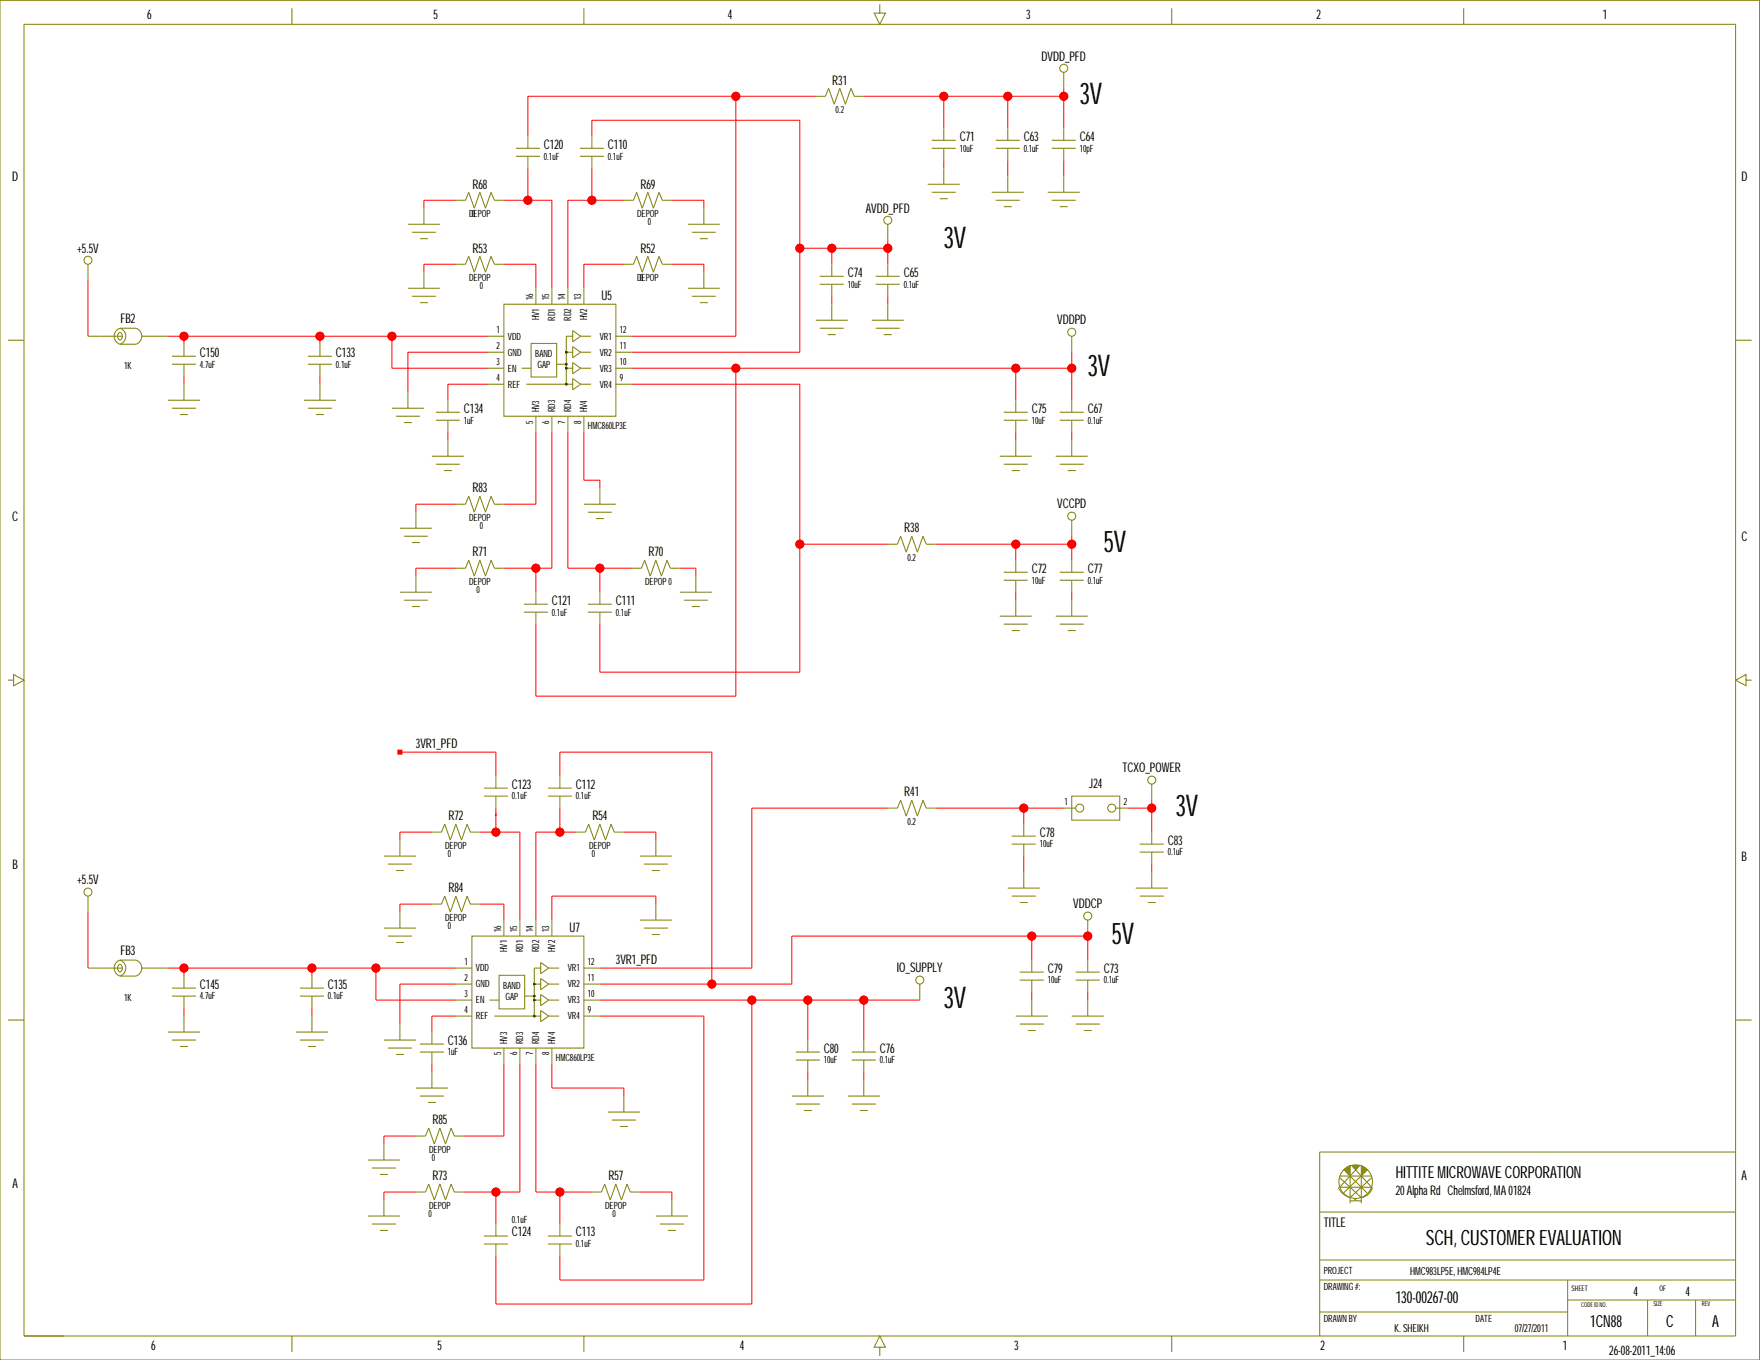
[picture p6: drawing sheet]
<svg xmlns="http://www.w3.org/2000/svg" width="559mm" height="432mm" viewBox="0 0 559 432" stroke-linecap="round" stroke-linejoin="round" font-family="sans-serif">
<g fill="none" stroke="#808000" stroke-width=".32">
<path d="M0 .1h558.7v431.7h-558.7zM7.6 7.7h543.5v416.5h-543.5zM92.7 2.6v5.1M185.4 2.6v5.1M279.3 1.4v2.8h1.8l-1.8 3.5-1.7-3.5h1.7M372 2.6v5.1M464.7 2.6v5.1M259 30.6h3.1l1-2.6 1.8 5.1 1.7-5.1 1.8 5.1 1.8-5.1 1 2.6h3.1M337.7 23v5M163.8 47.1h7.6M163.8 49.6h7.6M167.6 43.3v3.8"/>
<path d="M167.6 49.6v3.8M184.1 47.1h7.6M184.1 49.6h7.6M187.9 43.3v3.8M187.9 49.6v3.8M294.6 58.5h10.1M295.8 47.1h7.7M295.8 44.5h7.7M299.7 40.7v3.8M299.7 47.1v3.8M299.7 53.4v5.1M316.2 47.1h7.6"/>
<path d="M316.2 44.5h7.6M320 40.7v3.8M320 47.1v3.8M320 56v5M333.9 47.1h7.7M333.9 44.5h7.7M337.7 40.7v3.8M337.7 47.1v3.8M337.7 56v5M129.5 71.2h10.2M130.8 73.7h7.6M133.3 75.8h2.6"/>
<path d="M134.6 66.1v5.1M144.7 63.6h3.1l1-2.6 1.8 5.1 1.8-5.1 1.7 5.1 1.8-5.1 1 2.6h3.1M198.1 63.6h3l1-2.6 1.8 5.1 1.8-5.1 1.8 5.1 1.7-5.1 1.1 2.6h3M218.4 71.2h10.1M219.7 73.7h7.6M222.2 75.8h2.5M223.5 66.1v5.1M281.9 71.2v5.1M295.8 61h7.7M298.4 63.1h2.5M314.9 61h10.1M316.2 63.6h7.6"/>
<path d="M318.7 65.6h2.5M332.7 61h10.1M333.9 63.6h7.7M336.5 65.6h2.5M27.9 83.9v5.1M129.5 91.5h10.2M130.8 94.1h7.6M133.3 96.1h2.6M134.6 86.4v5.1M144.7 83.9h3.1l1-2.5 1.8 5 1.8-5 1.7 5 1.8-5 1 2.5h3.1M160 96.6h35.5v35.5h-35.5zM170.1 91.5v5.1"/>
<path d="M175.2 91.5v5.1M180.3 91.5v5.1M185.4 91.5v5.1M198.1 83.9h3l1-2.5 1.8 5 1.8-5 1.8 5 1.7-5 1.1 2.5h3M218.4 91.5h10.1M219.7 94.1h7.6M222.2 96.1h2.5M223.5 86.4v5.1M260.3 90.2h7.6M260.3 87.7h7.6M264.1 83.9v3.8M264.1 90.2v3.9"/>
<path d="M264.1 96.6v5.1M278.1 90.2h7.6M278.1 87.7h7.6M281.9 83.9v3.8M281.9 90.2v3.9M281.9 96.6v5.1M2.5 108h5.1M27.9 106.8h11M37.8 105.7a.83 .83 0 0 1 .9 .2 .83 .83 0 0 1 .2 .9l-.1 .3a.73 .73 0 0 1-1 .7l-.5-1zM38.1 104.2a2.67 2.67 0 0 1 1.8 2.6 2.67 2.67 0 0 1-1.8 2.5M38.1 104.2h5.1a2.67 2.67 0 0 1 1.8 2.6 2.67 2.67 0 0 1-1.8 2.5h-5.1M38.1 104.2a2.67 2.67 0 0 0-1.9 2.6 2.67 2.67 0 0 0 1.9 2.5"/>
<path d="M44.9 106.8h8.4M54.6 115.6h7.6M54.6 113.1h7.6M58.4 109.3v3.8M58.4 115.6v3.9M97.8 115.6h7.6M97.8 113.1h7.6M101.6 109.3v3.8M101.6 115.6v3.9M154.9 106.8h5.1M154.9 111.8h5.1M154.9 116.9h5.1"/>
<path d="M165.6 116.9h3M168.6 109h8.1v10.7h-8.1zM176.7 115.6h3.1M179.8 111.8h2M179.8 116.9h2M181.8 106.8h-2v15.2M181.8 105l2.6 1.8-2.6 1.7zM181.8 110.1l2.6 1.7-2.6 1.8zM181.8 115.1l2.6 1.8-2.6 1.8zM184.4 106.8h3.3M184.4 111.8h3.3M184.4 116.9h3.3"/>
<path d="M195.5 106.8h5.1M195.5 111.8h5.1M195.5 116.9h5.1M259 101.7h10.2M260.3 104.2h7.6M262.8 106.2h2.6M276.8 101.7h10.2M278.1 104.2h7.6M280.6 106.2h2.5M340.3 106.8v5M551.1 108h5M53.3 127.1h10.2"/>
<path d="M54.6 129.6h7.6M57.1 131.6h2.6M58.4 122v5.1M96.5 127.1h10.2M97.8 129.6h7.6M100.3 131.6h2.5M101.6 122v5.1M124.4 129.6h10.2M125.7 132.1h7.6M128.2 134.2h2.6M129.5 124.5v5.1M138.4 133.4h7.6"/>
<path d="M138.4 130.9h7.6M142.2 127.1v3.8M142.2 133.4v3.8M142.2 139.8v5M154.9 122h5.1M167.1 122h14.7M170.1 132.1v5.1M175.2 132.1v5.1M180.3 132.1v5.1M181.8 120.2l2.6 1.8-2.6 1.8zM184.4 122h3.3M185.4 132.1v5.1"/>
<path d="M195.5 122h5.1M318.7 133.4h7.6M318.7 130.9h7.6M322.5 127.1v3.8M322.5 133.4v3.8M322.5 139.8v5M336.5 133.4h7.6M336.5 130.9h7.6M340.3 127.1v3.8M340.3 133.4v3.8M340.3 139.8v5M137.1 144.8h10.2"/>
<path d="M138.4 147.4h7.6M140.9 149.4h2.6M190.5 155v5.1M317.4 144.8h10.2M318.7 147.4h7.6M321.2 149.4h2.6M335.2 144.8h10.2M336.5 147.4h7.6M339 149.4h2.6M127 167.7h10.1M128.2 170.2h7.7M130.8 172.3h2.5"/>
<path d="M132.1 162.6v5.1M144.7 160.1h3.1l1-2.6 1.8 5.1 1.8-5.1 1.7 5.1 1.8-5.1 1 2.6h3.1M185.4 160.1h10.1M186.6 162.6h7.7M189.2 164.7h2.5M281.9 172.8h3l1-2.6 1.8 5.1 1.8-5.1 1.8 5.1 1.7-5.1 1.1 2.6h3M322.5 177.9v3.8M340.3 165.2v5M340.3 177.9v3.8M127 188h10.1M128.2 190.6h7.7M130.8 192.6h2.5"/>
<path d="M132.1 182.9v5.1M144.7 180.4h3.1l1-2.5 1.8 5 1.8-5 1.7 5 1.8-5 1 2.5h3.1M166.3 194.4h7.7M166.3 191.8h7.7M170.1 188v3.8M170.1 194.4v3.8M186.6 194.4h7.7M186.6 191.8h7.7M190.5 188v3.8M190.5 194.4v3.8M200.6 180.4h3.1l1-2.5 1.8 5 1.7-5 1.8 5 1.8-5 1 2.5h3.1M215.9 188h10.1"/>
<path d="M217.1 190.6h7.6M219.7 192.6h2.5M220.9 182.9v5.1M317.4 195.6h10.2M318.7 198.2h7.6M318.7 184.2h7.6M318.7 181.7h7.6M322.5 184.2v3.8M322.5 190.6v5M335.2 195.6h10.2M336.5 198.2h7.6M336.5 184.2h7.6"/>
<path d="M336.5 181.7h7.6M340.3 184.2v3.8M340.3 190.6v5M2.5 215.9h1.8v-1.7l3.3 1.7-3.3 1.8v-1.8M321.2 200.2h2.6M339 200.2h2.6M554.4 215.9v-1.7l-3.3 1.7 3.3 1.8v-1.8h1.7M153.6 252.8h7.7M153.6 250.2h7.7M157.4 246.4v3.8M157.4 252.8v3.8M174 252.8h7.6"/>
<path d="M174 250.2h7.6M177.8 246.4v3.8M177.8 252.8v3.8M281.9 256.6h3l1-2.6 1.8 5.1 1.8-5.1 1.8 5.1 1.7-5.1 1.1 2.6h3M337.7 256.6h3.9M340.3 252.8h15.2v7.6h-15.2zM354.2 256.6h3.9M365.7 249v5M121.9 271.8h10.2M123.2 274.4h7.6M125.7 276.4h2.5M127 266.7v5.1"/>
<path d="M137.1 264.2h3.1l1-2.5 1.8 5 1.7-5 1.8 5 1.8-5 1 2.5h3.1M182.8 264.2h3.1l1-2.5 1.8 5 1.8-5 1.7 5 1.8-5 1 2.5h3.1M203.2 271.8h10.1M204.4 274.4h7.6M207 276.4h2.5M208.2 266.7v5.1M321.2 268h7.7M321.2 265.5h7.7M325 261.7v3.8M325 268v3.8M325 276.9v5.1M361.9 270.5h7.6"/>
<path d="M361.9 268h7.6M365.7 264.2v3.8M365.7 270.5v3.9M365.7 276.9v5.1M27.9 284.5v5.1M121.9 294.7h10.2M123.2 297.2h7.6M125.7 299.2h2.5M127 289.6v5.1M137.1 287.1h3.1l1-2.6 1.8 5.1 1.7-5.1 1.8 5.1 1.8-5.1 1 2.6h3.1M149.8 297.2h35.6v35.6h-35.6zM160 292.1v5.1"/>
<path d="M165.1 292.1v5.1M170.1 292.1v5.1M175.2 292.1v5.1M203.2 292.1h10.1M204.4 294.7h7.6M207 296.7h2.5M208.2 287.1v5M320 282h10.1M321.2 284.5h7.7M323.8 286.5h2.5M345.4 292.1v5.1M360.6 282h10.2"/>
<path d="M361.9 284.5h7.6M364.4 286.5h2.5M27.9 307.4h11M37.8 306.3a.83 .83 0 0 1 .9 .2 .83 .83 0 0 1 .2 .9l-.1 .4a.73 .73 0 0 1-1 .6l-.5-1zM38.1 304.8a2.67 2.67 0 0 1 1.8 2.6 2.67 2.67 0 0 1-1.8 2.5M38.1 304.8h5.1a2.67 2.67 0 0 1 1.8 2.6 2.67 2.67 0 0 1-1.8 2.5h-5.1M38.1 304.8a2.67 2.67 0 0 0-1.9 2.6 2.67 2.67 0 0 0 1.9 2.5M44.9 307.4h8.4M54.6 316.3h7.6M54.6 313.7h7.6M58.4 309.9v3.8M58.4 316.3v3.8"/>
<path d="M95.2 316.3h7.6M95.2 313.7h7.6M99 309.9v3.8M99 316.3v3.8M144.7 307.4h5.1M144.7 312.4h5.1M144.7 317.5h5.1M155.4 317.5h3.1M158.5 309.7h8.1v10.6h-8.1zM166.6 316.3h3M169.6 312.4h2.1M169.6 317.5h2.1"/>
<path d="M171.7 307.4h-2.1v15.2M171.7 305.6l2.5 1.8-2.5 1.7zM171.7 310.7l2.5 1.7-2.5 1.8zM171.7 315.7l2.5 1.8-2.5 1.8zM174.2 307.4h3.3M174.2 312.4h3.3M174.2 317.5h3.3M185.4 307.4h5.1M185.4 312.4h5.1M185.4 317.5h5.1M292 312.4v5.1M323.8 311.2h7.6"/>
<path d="M323.8 308.6h7.6M327.6 304.8v3.8M327.6 311.2v3.8M327.6 317.5v5.1M341.6 311.2h7.6M341.6 308.6h7.6M345.4 304.8v3.8M345.4 311.2v3.8M345.4 317.5v5.1M2.5 323.9h5.1M53.3 327.7h10.2M54.6 330.2h7.6"/>
<path d="M57.1 332.3h2.6M58.4 322.6v5.1M94 327.7h10.1M95.2 330.2h7.6M97.8 332.3h2.5M99 322.6v5.1M121.9 330.2h10.2M123.2 332.8h7.6M125.7 334.8h2.5M127 325.1v5.1M133.3 334h7.6M133.3 331.5h7.6"/>
<path d="M137.1 327.7v3.8M137.1 334v3.8M144.7 322.6h5.1M156.9 322.6h14.8M160 332.8v5M165.1 332.8v5M170.1 332.8v5M171.7 320.8l2.5 1.8-2.5 1.8zM174.2 322.6h3.3M175.2 332.8v5M185.4 322.6h5.1M252.7 336.6h7.6"/>
<path d="M252.7 334h7.6M256.5 330.2v3.8M256.5 336.6v3.8M270.4 336.6h7.7M270.4 334h7.7M274.3 330.2v3.8M274.3 336.6v3.8M322.5 322.6h10.2M323.8 325.1h7.6M326.3 327.2h2.6M340.3 322.6h10.1M341.6 325.1h7.6"/>
<path d="M344.1 327.2h2.5M551.1 323.9h5M132.1 345.5h10.1M133.3 348h7.6M135.9 350h2.5M137.1 340.4v5.1M193 353.1h10.2M194.3 355.6h7.6M196.8 357.6h2.5M198.1 348v5.1M251.4 348h10.2M252.7 350.5h7.6"/>
<path d="M255.2 352.6h2.6M256.5 342.9v5.1M269.2 348h10.1M270.4 350.5h7.7M273 352.6h2.5M274.3 342.9v5.1M116.8 368.3h10.2M118.1 370.9h7.6M120.6 372.9h2.6M121.9 363.2v5.1M132.1 378.5h3l1-2.6 1.8 5.1 1.8-5.1 1.7 5.1 1.8-5.1 1 2.6h3.1M132.1 360.7h3l1-2.5 1.8 5 1.8-5 1.7 5 1.8-5 1 2.5h3.1"/>
<path d="M187.9 378.5h3.1l1-2.6 1.8 5.1 1.7-5.1 1.8 5.1 1.8-5.1 1 2.6h3.1M424.8 376.9h.1M424.9 377l.7 1.2 1.1 1.1 1.9 .9M425.4 373.9l6.8 6.4a4.3 4.3 0 0 0 3.6-3.3M425.4 373.4h10.1M426.9 371.1h1.8M426.9 371.6h1.8M427.1 370.9h1.6M427.1 371.9h1.6M427.4 370.6h1.3M427.4 372.1h1.3M427.6 372.4h1.1"/>
<path d="M427.9 370.3h.8M427.9 372.6h.8M428.1 372.9h.6M428.4 370.1h.3v11.9M428.4 373.1h.3M428.7 371.4h-2.1l7.4 7.3M429.2 370.1l6.3 6.8h-10.1l6.3-6.8zM429.4 370.3h2M429.7 370.6h1.5M429.9 370.9h1M430.2 371.1h.5M432.2 373.1h.1"/>
<path d="M432.2 370.1h.1M432.2 372.9h.5M432.2 370.9h1.3M432.2 371.9h1.5M432.2 370.3h.5M432.2 370.6h1M432.2 371.1h1.8M432.2 371.4h1.8M432.2 371.6h1.8M432.2 372.1h1.3M432.2 372.4h1M432.2 372.6h.8"/>
<path d="M432.2 373.1h.3M432.2 370.1v11.9M434.2 371.4l-7.6 7.3M435.5 375.2h.1M435.5 373.9l-6.8 6.3M435.8 376.9h.1M551.1 365.8h-132.1v58.4M116.8 386.1h10.2M118.1 388.6h7.6M120.6 390.7h2.6M121.9 381v5.1M153.6 395h7.7"/>
<path d="M153.6 392.4h7.7M157.4 388.6v3.8M157.4 395v3.8M174 395h7.6M174 392.4h7.6M177.8 388.6v3.8M177.8 395v3.8M208.2 386.1h10.2M209.5 388.6h7.6M212 390.7h2.6M213.3 381v5.1M419 384.8h132.1"/>
<path d="M428.7 381.3h1.5M430.2 381h.2l-.2 .3M430.2 380.8h.2M430.2 381.3v-.8h.2v.8h1.8M419 400.1h132.1M419 406.4h132.1M419 416.6h78.7M497.7 406.4v17.8M497.7 412.8h53.4M523.1 412.8v11.4M538.4 412.8v11.4M92.7 424.2v5.1"/>
<path d="M185.4 424.2v5.1M279.3 427.7h1.8l-1.8-3.5-1.7 3.5h1.7v2.8M372 424.2v5.1M464.7 424.2v5.1"/>
<circle cx="337.7" cy="21.7" r="1.27"/>
<circle cx="281.9" cy="69.9" r="1.27"/>
<circle cx="27.9" cy="82.6" r="1.27"/>
<circle cx="340.3" cy="105.5" r="1.27"/>
<circle cx="340.3" cy="163.9" r="1.27"/>
<circle cx="342.8" cy="256.6" r="1.27"/>
<circle cx="353" cy="256.6" r="1.27"/>
<circle cx="365.7" cy="247.7" r="1.27"/>
<circle cx="27.9" cy="283.2" r="1.27"/>
<circle cx="345.4" cy="290.9" r="1.27"/>
<circle cx="292" cy="311.2" r="1.27"/>
<circle cx="430.4" cy="375.2" r="5.3"/>
</g>
<g fill="#008000" stroke="#008000" stroke-width=".32">
<circle cx="179.8" cy="111.8" r=".25"/>
<circle cx="179.8" cy="115.6" r=".25"/>
<circle cx="179.8" cy="116.9" r=".25"/>
<circle cx="179.8" cy="122" r=".25"/>
<circle cx="169.6" cy="312.4" r=".25"/>
<circle cx="169.6" cy="316.3" r=".25"/>
<circle cx="169.6" cy="317.5" r=".25"/>
<circle cx="169.6" cy="322.6" r=".25"/>
</g>
<g fill="none" stroke="#008000" stroke-width=".32">
<circle cx="179.8" cy="116.9" r=".25"/>
<circle cx="179.8" cy="115.6" r=".25"/>
<circle cx="179.8" cy="111.8" r=".25"/>
<circle cx="179.8" cy="122" r=".25"/>
<circle cx="169.6" cy="317.5" r=".25"/>
<circle cx="169.6" cy="312.4" r=".25"/>
<circle cx="169.6" cy="316.3" r=".25"/>
<circle cx="169.6" cy="322.6" r=".25"/>
</g>
<g fill="none" stroke="#f00" stroke-width=".32">
<path d="M233.6 30.6v76.2h-33M259 30.6h-91.4v12.7M274.3 30.6h63.4M299.7 30.6v10.1M320 30.6v10.1M337.7 28v12.7M167.6 53.4v10.2M187.9 43.3v-5.1h66v73.6h-53.3M187.9 53.4v10.2M299.7 50.9v2.5M320 50.9v5.1M337.7 50.9v5.1"/>
<path d="M144.7 63.6h-10.1v2.5M160 63.6h15.2v27.9M198.1 63.6h-17.8v27.9M213.3 63.6h10.2v2.5M253.9 78.8h28M264.1 78.8v5.1M281.9 76.3v7.6M27.9 89v17.8M144.7 83.9h-10.1v2.5M160 83.9h10.1v7.6M198.1 83.9h-12.7v7.6M213.3 83.9h10.2v2.5"/>
<path d="M264.1 94.1v2.5M281.9 94.1v2.5M53.3 106.8h101.6M58.4 106.8v2.5M58.4 119.5v2.5M101.6 106.8v2.5M101.6 119.5v2.5M124.4 106.8v10.1h30.5M154.9 111.8h-25.4v12.7M200.6 116.9h139.7M233.6 116.9v104.1h-63.5v-22.8M322.5 116.9v10.2"/>
<path d="M340.3 111.8v15.3M142.2 137.2v2.6M154.9 122h-12.7v5.1M170.1 137.2v22.9h-10.1M175.2 137.2v43.2h-15.2M180.3 137.2v43.2h20.3M185.4 137.2v15.3h5.1v2.5M200.6 122h53.3v91.4h-63.4v-15.2M322.5 137.2v2.6M340.3 137.2v2.6M144.7 160.1h-12.6v2.5M253.9 172.8h28"/>
<path d="M297.1 172.8h43.2M322.5 172.8v5.1M340.3 170.2v7.7M144.7 180.4h-12.6v2.5M170.1 180.4v7.6M190.5 180.4v7.6M215.9 180.4h5v2.5M322.5 188v2.6M340.3 188v2.6M127 238.8h30.4v7.6M157.4 256.6v7.6M177.8 246.4v-7.6h48.2v73.6"/>
<path d="M177.8 256.6v7.6M281.9 256.6h-43.2v50.8h-48.2M297.1 256.6h40.6M325 256.6v5.1M358.1 256.6h7.6M365.7 254v10.2M137.1 264.2h-10.1v2.5M152.4 264.2h12.7v27.9M182.8 264.2h-12.7v27.9M198.1 264.2h10.1v2.5M325 271.8v5.1M365.7 274.4v2.5"/>
<path d="M27.9 289.6v17.8M137.1 287.1h-10.1v2.5M152.4 287.1h7.6v5M208.2 287.1v-2.6h-33v7.6M327.6 297.2v7.6M345.4 297.2h.1M53.3 307.4h91.4M58.4 307.4v2.5M99 307.4v2.5M119.4 307.4v10.1h25.3M144.7 312.4h-17.7v12.7M190.5 317.5h101.5"/>
<path d="M238.7 317.5v96.5h-81.3v-15.2M256.5 317.5v12.7M274.3 317.5v12.7M327.6 315v2.5M345.4 304.8v-7.6h-94v15.2h-60.9M345.4 315v2.5M58.4 320.1v2.5M99 320.1v2.5M137.1 337.8v2.6M144.7 322.6h-7.6v5.1M160 337.8v22.9h-12.7M165.1 337.8v40.7h-17.8"/>
<path d="M170.1 337.8v40.7h17.8M175.2 337.8v7.7h22.9v2.5M190.5 322.6h33v83.8h-45.7v-7.6M256.5 340.4v2.5M274.3 340.4v2.5M132.1 378.5h-10.2v2.5M132.1 360.7h-10.2v2.5M157.4 378.5v10.1M177.8 378.5v10.1M203.2 378.5h10.1v2.5"/>
<circle cx="233.6" cy="30.6" r="1.27"/>
<circle cx="299.7" cy="30.6" r="1.27"/>
<circle cx="320" cy="30.6" r="1.27"/>
<circle cx="337.7" cy="30.6" r="1.27"/>
<circle cx="167.6" cy="63.6" r="1.27"/>
<circle cx="187.9" cy="63.6" r="1.27"/>
<circle cx="253.9" cy="78.8" r="1.27"/>
<circle cx="264.1" cy="78.8" r="1.27"/>
<circle cx="281.9" cy="78.8" r="1.27"/>
<circle cx="58.4" cy="106.8" r="1.27"/>
<circle cx="101.6" cy="106.8" r="1.27"/>
<circle cx="124.4" cy="106.8" r="1.27"/>
<circle cx="233.6" cy="116.9" r="1.27"/>
<circle cx="322.5" cy="116.9" r="1.27"/>
<circle cx="340.3" cy="116.9" r="1.27"/>
<circle cx="253.9" cy="172.8" r="1.27"/>
<circle cx="322.5" cy="172.8" r="1.27"/>
<circle cx="340.3" cy="172.8" r="1.27"/>
<circle cx="170.1" cy="180.4" r="1.27"/>
<circle cx="190.5" cy="180.4" r="1.27"/>
<circle cx="325" cy="256.6" r="1.27"/>
<circle cx="365.7" cy="256.6" r="1.27"/>
<circle cx="157.4" cy="264.2" r="1.27"/>
<circle cx="177.8" cy="264.2" r="1.27"/>
<circle cx="327.6" cy="297.2" r="1.27"/>
<circle cx="345.4" cy="297.2" r="1.27"/>
<circle cx="58.4" cy="307.4" r="1.27"/>
<circle cx="99" cy="307.4" r="1.27"/>
<circle cx="119.4" cy="307.4" r="1.27"/>
<circle cx="226" cy="312.4" r="1.27"/>
<circle cx="238.7" cy="317.5" r="1.27"/>
<circle cx="256.5" cy="317.5" r="1.27"/>
<circle cx="274.3" cy="317.5" r="1.27"/>
<circle cx="157.4" cy="378.5" r="1.27"/>
<circle cx="177.8" cy="378.5" r="1.27"/>
</g>
<g fill="#f00" stroke="#f00" stroke-width=".32">
<path d="M126.3 238.2h1.3v1.2h-1.3z" fill-rule="evenodd"/>
<circle cx="340.3" cy="116.9" r="1.27"/>
<circle cx="322.5" cy="116.9" r="1.27"/>
<circle cx="233.6" cy="116.9" r="1.27"/>
<circle cx="322.5" cy="172.8" r="1.27"/>
<circle cx="340.3" cy="172.8" r="1.27"/>
<circle cx="299.7" cy="30.6" r="1.27"/>
<circle cx="320" cy="30.6" r="1.27"/>
<circle cx="337.7" cy="30.6" r="1.27"/>
<circle cx="365.7" cy="256.6" r="1.27"/>
<circle cx="124.4" cy="106.8" r="1.27"/>
<circle cx="101.6" cy="106.8" r="1.27"/>
<circle cx="58.4" cy="106.8" r="1.27"/>
<circle cx="58.4" cy="307.4" r="1.27"/>
<circle cx="99" cy="307.4" r="1.27"/>
<circle cx="119.4" cy="307.4" r="1.27"/>
<circle cx="226" cy="312.4" r="1.27"/>
<circle cx="327.6" cy="297.2" r="1.27"/>
<circle cx="345.4" cy="297.2" r="1.27"/>
<circle cx="325" cy="256.6" r="1.27"/>
<circle cx="256.5" cy="317.5" r="1.27"/>
<circle cx="274.3" cy="317.5" r="1.27"/>
<circle cx="238.7" cy="317.5" r="1.27"/>
<circle cx="157.4" cy="378.5" r="1.27"/>
<circle cx="177.8" cy="378.5" r="1.27"/>
<circle cx="177.8" cy="264.2" r="1.27"/>
<circle cx="157.4" cy="264.2" r="1.27"/>
<circle cx="167.6" cy="63.6" r="1.27"/>
<circle cx="187.9" cy="63.6" r="1.27"/>
<circle cx="170.1" cy="180.4" r="1.27"/>
<circle cx="190.5" cy="180.4" r="1.27"/>
<circle cx="253.9" cy="172.8" r="1.27"/>
<circle cx="233.6" cy="30.6" r="1.27"/>
<circle cx="253.9" cy="78.8" r="1.27"/>
<circle cx="264.1" cy="78.8" r="1.27"/>
<circle cx="281.9" cy="78.8" r="1.27"/>
</g>
<g font-size="9.5">
<text x="342.8" y="33">3V</text>
<text x="299.7" y="78.7">3V</text>
<text x="345.4" y="119.3">3V</text>
<text x="350.4" y="175.2">5V</text>
<text x="373.3" y="259">3V</text>
<text x="353" y="299.6">5V</text>
<text x="299.7" y="319.9">3V</text>
</g>
<text font-size="6.7" x="452.7" y="395.2">SCH, CUSTOMER EVALUATION</text>
<g font-size="5.3">
<text x="443.1" y="373.9">HITTITE MICROWAVE CORPORATION</text>
<text x="443.1" y="413.8">130-00267-00</text>
<text x="504.9" y="421.4">1CN88</text>
<text x="529" y="421.4">C</text>
<text x="543.6" y="421.4">A</text>
</g>
<g font-size="4.2">
<text x="46.8" y="6.1">6</text>
<text x="137.7" y="6.1">5</text>
<text x="231.1" y="6.1">4</text>
<text x="325.9" y="6.1">3</text>
<text x="418" y="6.1">2</text>
<text x="508.9" y="6.1">1</text>
<text x="330.7" y="19.2">DVDD_PFD</text>
<text x="264.3" y="26.8">R31</text>
<text x="172.7" y="47.2">C120</text>
<text x="193" y="47.2">C110</text>
<text x="304.7" y="44.7">C71</text>
<text x="325" y="44.7">C63</text>
<text x="342.8" y="44.7">C64</text>
<text x="3.9" y="57.4">D</text>
<text x="150" y="59.9">R68</text>
<text x="203.3" y="59.9">R69</text>
<text x="552.9" y="57.4">D</text>
<text x="274.9" y="67.5">AVDD_PFD</text>
<text x="24.5" y="80.2">+5.5V</text>
<text x="150" y="80.2">R53</text>
<text x="203.3" y="80.2">R52</text>
<text x="269.2" y="87.9">C74</text>
<text x="287" y="87.9">C65</text>
<text x="191" y="95.4">U5</text>
<text x="38.3" y="102.5">FB2</text>
<text x="335.7" y="103">VDDPD</text>
<text x="63.5" y="113.2">C150</text>
<text x="106.7" y="113.2">C133</text>
<text x="147.3" y="131">C134</text>
<text x="327.6" y="131">C75</text>
<text x="345.4" y="131">C67</text>
<text x="150" y="156.4">R83</text>
<text x="335.7" y="161.4">VCCPD</text>
<text x="3.9" y="165.3">C</text>
<text x="287.1" y="169.1">R38</text>
<text x="552.9" y="171.7">C</text>
<text x="150" y="176.7">R71</text>
<text x="205.9" y="176.7">R70</text>
<text x="327.6" y="181.8">C72</text>
<text x="345.4" y="181.8">C77</text>
<text x="175.2" y="192">C121</text>
<text x="195.5" y="192">C111</text>
<text x="132" y="237.6">3VR1_PFD</text>
<text x="356.4" y="245.2">TCXO_POWER</text>
<text x="162.5" y="250.4">C123</text>
<text x="182.8" y="250.4">C112</text>
<text x="345.8" y="250.3">J24</text>
<text x="287.1" y="252.9">R41</text>
<text x="142.4" y="260.5">R72</text>
<text x="188.1" y="260.5">R54</text>
<text x="330.1" y="265.6">C78</text>
<text x="370.8" y="268.1">C83</text>
<text x="4" y="275.8">B</text>
<text x="553" y="273.2">B</text>
<text x="24.5" y="280.8">+5.5V</text>
<text x="142.4" y="283.3">R84</text>
<text x="340.8" y="288.4">VDDCP</text>
<text x="180.8" y="296">U7</text>
<text x="38.3" y="303.1">FB3</text>
<text x="195.5" y="306.2">3VR1_PFD</text>
<text x="284.8" y="308.7">IO_SUPPLY</text>
<text x="332.7" y="308.8">C79</text>
<text x="350.4" y="308.8">C73</text>
<text x="63.5" y="313.9">C145</text>
<text x="104.1" y="313.9">C135</text>
<text x="142.2" y="331.6">C136</text>
<text x="261.6" y="334.2">C80</text>
<text x="279.3" y="334.2">C76</text>
<text x="137.3" y="357">R85</text>
<text x="4" y="377.3">A</text>
<text x="137.3" y="374.7">R73</text>
<text x="193.2" y="374.7">R57</text>
<text x="553" y="374.8">A</text>
<text x="443.1" y="379.3">20 Alpha Rd Chelmsford, MA 01824</text>
<text x="420.3" y="389.5">TITLE</text>
<text x="162.5" y="392.6">C124</text>
<text x="182.8" y="392.6">C113</text>
<text x="518.6" y="411.6">4</text>
<text x="535.1" y="411.6">4</text>
<text x="48" y="428.6">6</text>
<text x="139" y="428.6">5</text>
<text x="234.9" y="428.6">4</text>
<text x="322" y="428.6">3</text>
<text x="419.3" y="428.6">2</text>
<text x="496.3" y="428.6">1</text>
<text x="510.9" y="430.1">26-08-2011_14:06</text>
</g>
<g font-size="3.5">
<text x="447.7" y="404.8">HMC983LP5E, HMC984LP4E</text>
<text x="442.8" y="422.8">K. SHEIKH</text>
<text x="480.9" y="422.8">07/27/2011</text>
</g>
<g font-size="3.2">
<text x="265.3" y="36">0.2</text>
<text x="172.7" y="50.7">0.1uF</text>
<text x="193" y="50.7">0.1uF</text>
<text x="304.7" y="48.1">10uF</text>
<text x="325" y="48.1">0.1uF</text>
<text x="342.8" y="48.1">10pF</text>
<text x="148.9" y="69">DEPOP</text>
<text x="149.8" y="69">0</text>
<text x="202.3" y="69">DEPOP</text>
<text x="205.7" y="71.6">0</text>
<text x="148.9" y="89.4">DEPOP</text>
<text x="202.3" y="89.4">DEPOP</text>
<text x="203.2" y="89.4">0</text>
<text x="152.4" y="91.9">0</text>
<text x="169.2" y="95.3" transform="rotate(-90 169.2 95.3)">16</text>
<text x="174.3" y="95.3" transform="rotate(-90 174.3 95.3)">15</text>
<text x="179.4" y="95.3" transform="rotate(-90 179.4 95.3)">14</text>
<text x="184.5" y="95.3" transform="rotate(-90 184.5 95.3)">13</text>
<text x="269.2" y="91.3">10uF</text>
<text x="287" y="91.3">0.1uF</text>
<text x="171.2" y="101.7" transform="rotate(-90 171.2 101.7)">HV1</text>
<text x="176.3" y="101.8" transform="rotate(-90 176.3 101.8)">RD1</text>
<text x="181.4" y="101.8" transform="rotate(-90 181.4 101.8)">RD2</text>
<text x="186.4" y="101.7" transform="rotate(-90 186.4 101.7)">HV2</text>
<text x="157.6" y="105.9">1</text>
<text x="161.3" y="107.8">VDD</text>
<text x="190.5" y="107.8">VR1</text>
<text x="196.8" y="105.9">12</text>
<text x="157.6" y="110.9">2</text>
<text x="161.3" y="112.9">GND</text>
<text x="169.9" y="113.4">BAND</text>
<text x="190.5" y="112.9">VR2</text>
<text x="196.8" y="110.9">11</text>
<text x="39.4" y="117.2">1K</text>
<text x="63.5" y="116.7">4.7uF</text>
<text x="106.7" y="116.7">0.1uF</text>
<text x="157.6" y="116">3</text>
<text x="161.3" y="118">EN</text>
<text x="170.6" y="117">GAP</text>
<text x="190.5" y="118">VR3</text>
<text x="196.8" y="116">10</text>
<text x="157.6" y="121.1">4</text>
<text x="161.3" y="123">REF</text>
<text x="190.5" y="123">VR4</text>
<text x="196.8" y="121.1">9</text>
<text x="171.2" y="130.9" transform="rotate(-90 171.2 130.9)">HV3</text>
<text x="176.3" y="130.9" transform="rotate(-90 176.3 130.9)">RD3</text>
<text x="181.4" y="130.9" transform="rotate(-90 181.4 130.9)">RD4</text>
<text x="186.4" y="130.9" transform="rotate(-90 186.4 130.9)">HV4</text>
<text x="147.3" y="134.5">1uF</text>
<text x="169.2" y="134.5" transform="rotate(-90 169.2 134.5)">5</text>
<text x="174.3" y="134.5" transform="rotate(-90 174.3 134.5)">6</text>
<text x="179.4" y="134.5" transform="rotate(-90 179.4 134.5)">7</text>
<text x="184.5" y="134.5" transform="rotate(-90 184.5 134.5)">8</text>
<text x="186.6" y="136.3">HMC860LP3E</text>
<text x="327.6" y="134.5">10uF</text>
<text x="345.4" y="134.5">0.1uF</text>
<text x="148.9" y="165.5">DEPOP</text>
<text x="152.4" y="168.1">0</text>
<text x="288.1" y="178.2">0.2</text>
<text x="148.9" y="185.9">DEPOP</text>
<text x="204.8" y="185.9">DEPOP0</text>
<text x="327.6" y="185.3">10uF</text>
<text x="345.4" y="185.3">0.1uF</text>
<text x="151.3" y="188.4">0</text>
<text x="175.2" y="195.4">0.1uF</text>
<text x="195.5" y="195.4">0.1uF</text>
<text x="162.5" y="253.8">0.1uF</text>
<text x="182.8" y="253.8">0.1uF</text>
<text x="337.9" y="255.7">1</text>
<text x="356.8" y="255.7">2</text>
<text x="288.1" y="262">0.2</text>
<text x="141.3" y="269.7">DEPOP</text>
<text x="187" y="269.7">DEPOP</text>
<text x="330.1" y="269.1">10uF</text>
<text x="142.2" y="272.2">0</text>
<text x="187.9" y="272.2">0</text>
<text x="370.8" y="271.6">0.1uF</text>
<text x="141.3" y="292.5">DEPOP</text>
<text x="142.2" y="295">0</text>
<text x="159.1" y="295.9" transform="rotate(-90 159.1 295.9)">16</text>
<text x="164.2" y="295.9" transform="rotate(-90 164.2 295.9)">15</text>
<text x="169.2" y="295.9" transform="rotate(-90 169.2 295.9)">14</text>
<text x="174.3" y="295.9" transform="rotate(-90 174.3 295.9)">13</text>
<text x="161" y="302.3" transform="rotate(-90 161 302.3)">HV1</text>
<text x="166.1" y="302.4" transform="rotate(-90 166.1 302.4)">RD1</text>
<text x="171.2" y="302.4" transform="rotate(-90 171.2 302.4)">RD2</text>
<text x="176.3" y="302.3" transform="rotate(-90 176.3 302.3)">HV2</text>
<text x="147.5" y="311.6">2</text>
<text x="147.5" y="306.5">1</text>
<text x="151.1" y="308.4">VDD</text>
<text x="180.3" y="308.4">VR1</text>
<text x="186.6" y="306.5">12</text>
<text x="186.6" y="311.6">11</text>
<text x="39.4" y="317.8">1K</text>
<text x="63.5" y="317.3">4.7uF</text>
<text x="104.1" y="317.3">0.1uF</text>
<text x="147.5" y="316.6">3</text>
<text x="151.1" y="313.5">GND</text>
<text x="159.8" y="314">BAND</text>
<text x="160.5" y="317.6">GAP</text>
<text x="180.3" y="313.5">VR2</text>
<text x="186.6" y="316.6">10</text>
<text x="332.7" y="312.2">10uF</text>
<text x="350.4" y="312.2">0.1uF</text>
<text x="147.5" y="321.7">4</text>
<text x="151.1" y="318.6">EN</text>
<text x="151.1" y="323.7">REF</text>
<text x="180.3" y="323.7">VR4</text>
<text x="180.3" y="318.6">VR3</text>
<text x="186.6" y="321.7">9</text>
<text x="142.2" y="335.1">1uF</text>
<text x="159.1" y="335.1" transform="rotate(-90 159.1 335.1)">5</text>
<text x="161" y="331.5" transform="rotate(-90 161 331.5)">HV3</text>
<text x="164.2" y="335.1" transform="rotate(-90 164.2 335.1)">6</text>
<text x="166.1" y="331.5" transform="rotate(-90 166.1 331.5)">RD3</text>
<text x="169.2" y="335.1" transform="rotate(-90 169.2 335.1)">7</text>
<text x="171.2" y="331.5" transform="rotate(-90 171.2 331.5)">RD4</text>
<text x="174.3" y="335.1" transform="rotate(-90 174.3 335.1)">8</text>
<text x="176.3" y="331.5" transform="rotate(-90 176.3 331.5)">HV4</text>
<text x="176.5" y="336.9">HMC860LP3E</text>
<text x="261.6" y="337.6">10uF</text>
<text x="279.3" y="337.6">0.1uF</text>
<text x="136.2" y="366.2">DEPOP</text>
<text x="137.1" y="368.7">0</text>
<text x="136.2" y="383.9">DEPOP</text>
<text x="192.1" y="383.9">DEPOP</text>
<text x="136.1" y="386.5">0</text>
<text x="162.5" y="388.4">0.1uF</text>
<text x="194.5" y="386.5">0</text>
<text x="182.8" y="396">0.1uF</text>
<text x="420.3" y="404.4">PROJECT</text>
<text x="420.3" y="409.5">DRAWING #:</text>
<text x="420.3" y="419.7">DRAWN BY</text>
<text x="468.5" y="419.7">DATE</text>
</g>
<g font-size="2.5">
<text x="499" y="410">SHEET</text>
<text x="526.9" y="410">OF</text>
</g>
<g font-size="2.1">
<text x="502" y="415">CODE ID NO.</text>
<text x="525" y="414.7">SIZE</text>
<text x="540.3" y="414.7">REV</text>
</g>
</svg>
